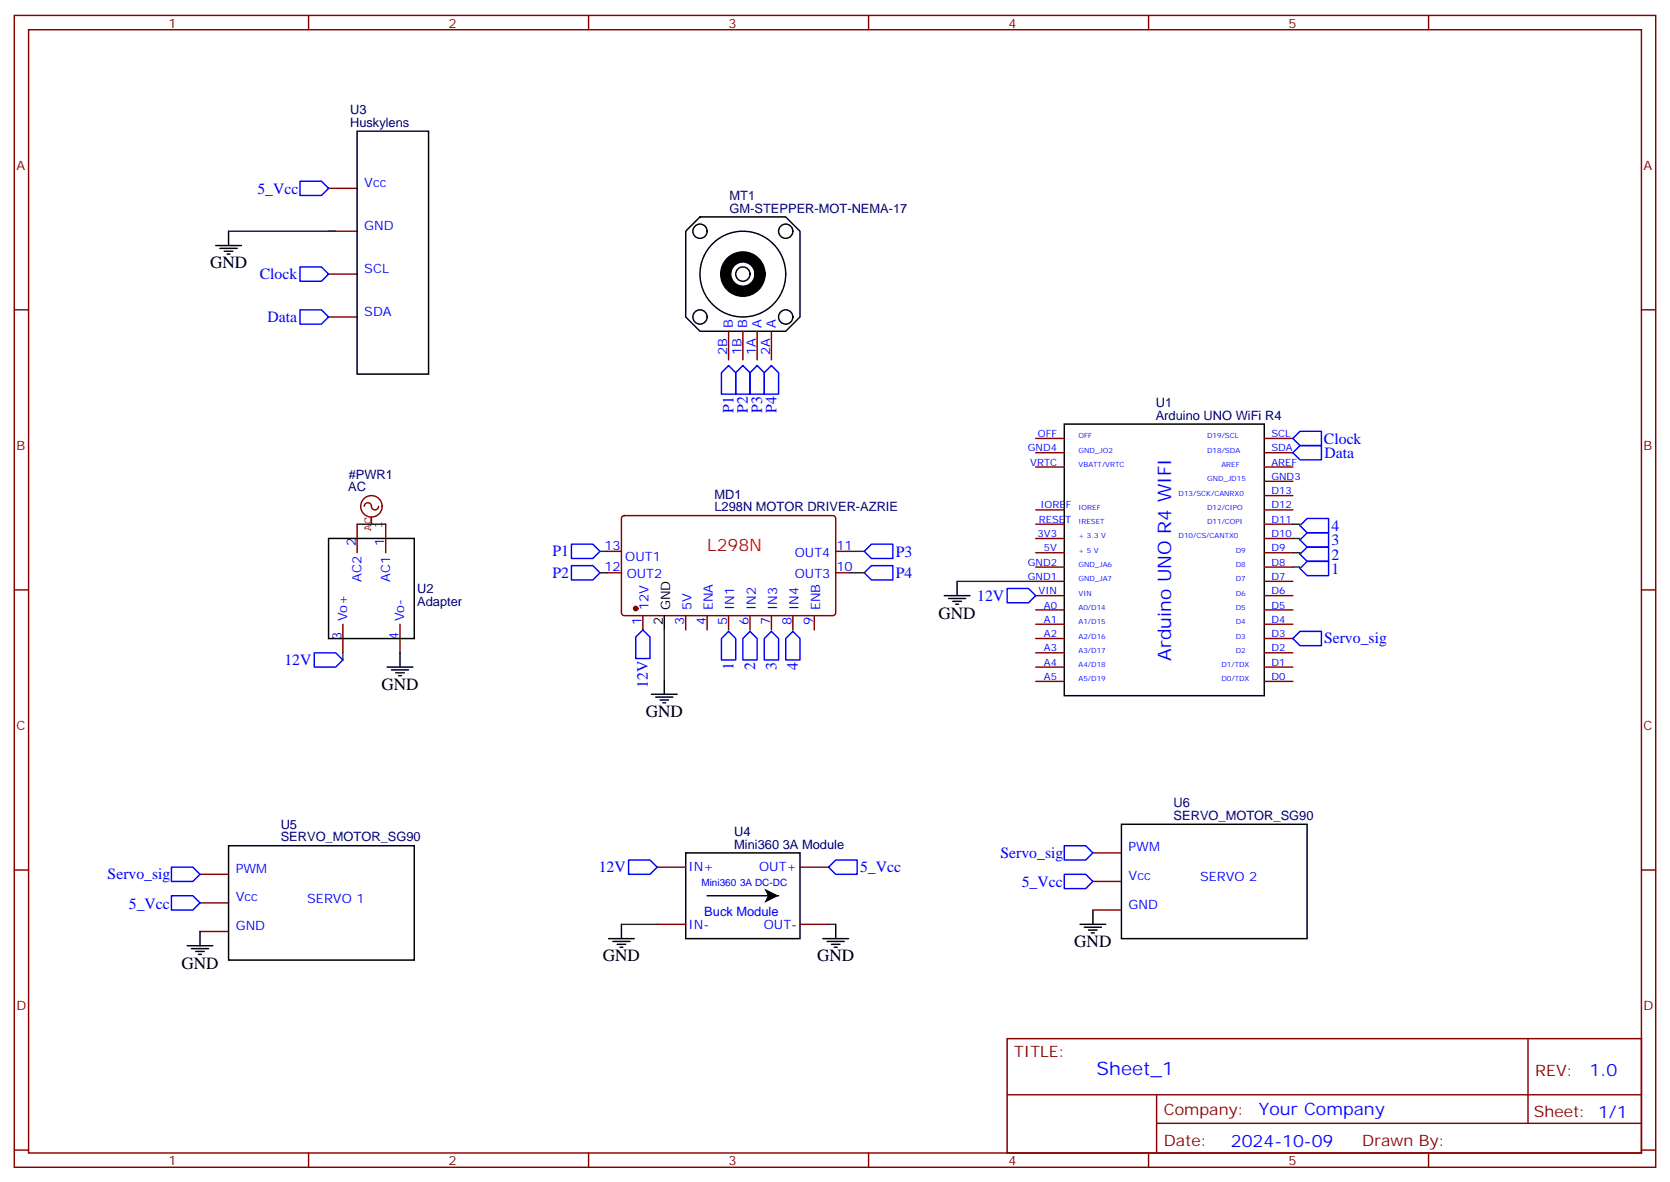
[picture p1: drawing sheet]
<svg xmlns="http://www.w3.org/2000/svg" width="412mm" height="292mm" viewBox="0 0 412 292" stroke-linecap="round" stroke-linejoin="round" font-family="sans-serif">
<g fill="none" stroke="#870000" stroke-width=".35">
<path d="M3.5 3.8h405.4v284.3h-405.4zM7.1 7.3h398.2v277.3h-398.2zM76.2 3.8v3.5M145.3 3.8v3.5M214.5 3.8v3.5M283.6 3.8v3.5M352.8 3.8v3.5M3.5 76.5h3.6M405.3 76.5h3.6M255.8 111.8h7M255.8 108.2h7M255.8 115.3h7"/>
<path d="M312.2 111.8h7.1M312.2 108.2h7.1M312.2 115.3h7.1M312.2 118.8h7.1M88.2 129.4v7.1M95.2 129.4v7.1M149.9 136.1h3.6M153.7 127.5l.5-.2h51.5a.71 .71 0 0 1 .7 .7v23.3a.76 .76 0 0 1-.7 .7h-51.5a.76 .76 0 0 1-.7-.7v-23.3zM206.4 136.1h3.5M255.8 125.9h7M255.8 129.4h7M255.8 132.9h7"/>
<path d="M255.8 136.5h7M255.8 140h7M312.2 125.9h7.1M312.2 129.4h7.1M312.2 132.9h7.1M312.2 136.5h7.1M312.2 140h7.1M312.2 122.3h7.1M3.5 145.6h3.6M84.7 154.1v7M98.8 154.1v7M149.9 141.4h3.6"/>
<path d="M158.7 152v3.5M169.3 152v3.5M174.6 152v3.5M179.9 152v3.5M185.2 152v3.5M190.5 152v3.5M195.8 152v3.5M201.1 152v3.5M206.4 141.4h3.5M255.8 143.5h7M255.8 147h7M255.8 150.6h7"/>
<path d="M255.8 154.1h7M255.8 157.6h7M312.2 143.5h7.1M312.2 147h7.1M312.2 150.6h7.1M312.2 154.1h7.1M312.2 157.6h7.1M405.3 145.6h3.6M255.8 161.1h7M255.8 164.7h7M255.8 168.2h7M312.2 161.1h7.1"/>
<path d="M312.2 164.7h7.1M312.2 168.2h7.1M3.5 214.8h3.6M405.3 214.8h3.6M248.7 256.4h156.6v28.2h-156.6zM377.3 256.4v20.9M248.7 270.2h156.5M285.6 277.3h119.6M285.6 270.2v14.2M3.5 283.9h3.6M76.2 284.6v3.5M145.3 284.6v3.5"/>
<path d="M214.5 284.6v3.5M283.6 284.6v3.5M352.8 284.6v3.5M405.3 283.9h3.6"/>
</g>
<g fill="none" stroke="#000" stroke-width=".35">
<path d="M262.8 104.7h49.4v67h-49.4zM81.1 132.9h21.2v24.7h-21.2zM164 152v3.5M95.6 164.7h6.4M96.7 165.4h4.2M97.7 166.1h2.1M98.4 166.8h.7M98.8 161.1v3.6M160.9 171.4h6.3M161.9 172.1h4.3M163 172.8h2.1M163.7 173.5h.7"/>
<path d="M164 167.9v3.5"/>
</g>
<circle cx="157" cy="150.2" r=".53" fill="#870000" stroke="#870000" stroke-width=".35"/>
<path d="M164 155.5v12.4M84.7 161.1v1.8" fill="none" stroke="#008700" stroke-width=".35"/>
<path d="M77.6 161.1h5.3l1.8 1.8-1.8 1.8h-5.3z" fill="none" stroke="#00f" stroke-width=".35"/>
<circle cx="91.7" cy="129.4" r=".18" fill="#850000"/>
<g fill="none" stroke="#850000" stroke-width=".35">
<path d="M90 125a.94 .94 0 0 1 1.1-.9 .94 .94 0 0 1 .7 1.2 .88 .88 0 0 0 1 .6 .88 .88 0 0 0 .7-.9M91.7 127.6v1.8"/>
<circle cx="91.7" cy="125" r="2.65"/>
</g>
<g fill="none" stroke="#008700" stroke-width=".35">
<path d="M56.4 57.1h26.5M88.2 129.4h7M148.2 136.1h1.7M209.9 136.1h3.5M319.3 140h1.7v.3M319.3 136.5h1.7v.3M319.3 132.9h1.7v.4M319.3 129.4h1.7v.4M148.2 141.4h1.7M209.9 141.4h3.5M236.4 143.5h19.4M153.5 228.2h8.8"/>
<path d="M204.6 228.2h1.8"/>
</g>
<g fill="none" stroke="#00f" stroke-width=".35">
<path d="M74.1 44.7h5.3l1.7 1.8-1.7 1.8h-5.3zM74.1 65.9h5.3l1.7 1.8-1.7 1.7h-5.3zM74.1 76.5h5.3l1.7 1.7-1.7 1.8h-5.3zM179.9 90.2l1.8 1.8v5.3h-3.5v-5.3zM183.4 90.2l1.8 1.8v5.3h-3.5v-5.3zM187 90.2l1.7 1.8v5.3h-3.5v-5.3zM190.5 90.2l1.8 1.8v5.3h-3.6v-5.3zM319.3 108.2l1.7-1.7h5.3v3.5h-5.3zM319.3 111.8l1.7-1.8h5.3v3.5h-5.3zM141.1 134.3h5.3l1.8 1.8-1.8 1.8h-5.3zM141.1 139.6h5.3l1.8 1.8-1.8 1.8h-5.3zM213.4 136.1l1.8-1.8h5.3v3.6h-5.3z"/>
<path d="M321 136.8l1.8-1.8h5.3v3.6h-5.3zM322.8 138.6h5.3v3.5h-5.3l-1.8-1.8zM322.8 131.5h5.3v3.5h-5.3l-1.8-1.7zM322.8 128h5.3v3.5h-5.3l-1.8-1.7zM158.7 155.5l1.8 1.8v5.3h-3.5v-5.3zM179.9 155.9l1.8 1.7v5.3h-3.5v-5.3zM185.2 155.9l1.8 1.7v5.3h-3.6v-5.3zM190.5 155.9l1.8 1.7v5.3h-3.6v-5.3zM195.8 155.9l1.8 1.7v5.3h-3.6v-5.3zM213.4 141.4l1.8-1.8h5.3v3.6h-5.3zM248.7 145.3h5.3l1.8 1.7-1.8 1.8h-5.3zM319.3 157.6l1.7-1.7h5.3v3.5h-5.3z"/>
<path d="M42.3 214.1h5.3l1.8 1.7-1.8 1.8h-5.3zM155.2 212.3h5.3l1.8 1.8-1.8 1.7h-5.3zM204.6 214.1l1.8-1.8h5.3v3.5h-5.3zM262.8 215.8h5.3l1.8 1.8-1.8 1.8h-5.3zM262.8 208.8h5.3l1.8 1.7-1.8 1.8h-5.3zM42.3 221.1h5.3l1.8 1.8-1.8 1.7h-5.3z"/>
</g>
<circle cx="183.4" cy="67.7" r="4.2" fill="none" stroke="#000" stroke-width="2.8"/>
<g fill="none" stroke="#000" stroke-width=".35">
<path d="M88.2 32.4h17.6v60h-17.6zM56.4 57.1v3.5M172.9 53.6h21.1l3.6 3.5v21.1l-3.6 3.6h-21.1l-3.6-3.6v-21.1zM53.3 60.6h6.3M54.3 61.3h4.3M55.4 62h2.1M56.1 62.7h.7M233.2 147h6.3M234.2 147.7h4.3M235.3 148.4h2.1M236 149.2h.7M236.4 143.5v3.5"/>
<path d="M56.4 208.8h45.9v28.2h-45.9zM169.3 210.5h28.3v21.2h-28.3zM276.9 203.5h45.9v28.2h-45.9zM46.2 233.5h6.4M47.3 234.2h4.2M48.3 234.9h2.1M49 235.6h.7M49.4 229.9v3.6M150.3 231.7h6.3M151.3 232.4h4.3M152.4 233.1h2.1M153.1 233.8h.7"/>
<path d="M153.5 228.2v3.5M174.6 221.1h17.7M203.2 231.7h6.3M204.3 232.4h4.2M205.3 233.1h2.1M206 233.8h.7M206.4 228.2v3.5M266.7 228.2h6.3M267.8 228.9h4.2M268.8 229.6h2.1M269.5 230.3h.7M269.9 224.6v3.6"/>
<circle cx="172.9" cy="57.1" r="1.76"/>
<circle cx="194" cy="57.1" r="1.76"/>
<circle cx="172.9" cy="78.2" r="1.76"/>
<circle cx="183.4" cy="67.7" r="10.6"/>
<circle cx="183.4" cy="67.7" r="1.76"/>
<circle cx="194" cy="78.2" r="1.76"/>
</g>
<g fill="none" stroke="#870000" stroke-width=".35">
<path d="M81.1 46.5h7.1M81.1 57.1h7.1M81.1 67.7h7.1M81.1 78.2h7.1M179.9 81.8v7M183.4 81.8v7M187 81.8v7M190.5 81.8v7M49.4 215.8h7M162.3 214.1h7M197.6 214.1h7M269.9 210.5h7"/>
<path d="M269.9 217.6h7M49.4 222.9h7M49.4 229.9h7M162.3 228.2h7M197.6 228.2h7M269.9 224.6h7"/>
</g>
<path d="M188.7 219.4l3.6 1.7-3.6 1.8 .9-1.8z" fill="#000"/>
<g font-size="4.6" fill="#00f">
<text x="289.2" y="163.1" transform="rotate(-90 289.2 163.1)">Arduino UNO R4 WIFI</text>
<text x="270.8" y="265.4">Sheet_1</text>
</g>
<g font-size="4.2">
<text x="51.9" y="66.3">GND</text>
<text x="231.8" y="152.7">GND</text>
<text x="94.2" y="170.3">GND</text>
<text x="159.5" y="177">GND</text>
<text x="265.3" y="233.8">GND</text>
<text x="44.8" y="239.1">GND</text>
<text x="148.9" y="237.3">GND</text>
<text x="201.8" y="237.3">GND</text>
</g>
<text font-size="4.2" fill="#f00" x="174.6" y="136.1">L298N</text>
<g font-size="4.2" fill="#00f">
<text x="392.5" y="265.7">1.0</text>
<text x="310.9" y="275.2">Your Company</text>
<text x="304" y="283">2024-10-09</text>
</g>
<g font-size="3.9" fill="#00f">
<text x="63.6" y="47.9">5_Vcc</text>
<text x="64.1" y="68.9">Clock</text>
<text x="66.1" y="79.5">Data</text>
<text x="181.2" y="102" transform="rotate(-90 181.2 102)">P1</text>
<text x="184.7" y="102" transform="rotate(-90 184.7 102)">P2</text>
<text x="188.2" y="102" transform="rotate(-90 188.2 102)">P3</text>
<text x="191.7" y="102" transform="rotate(-90 191.7 102)">P4</text>
<text x="326.9" y="109.5">Clock</text>
<text x="327.1" y="113.1">Data</text>
<text x="328.8" y="131">4</text>
<text x="136.4" y="137.3">P1</text>
<text x="221.2" y="137.4">P3</text>
<text x="328.8" y="134.6">3</text>
<text x="136.4" y="142.6">P2</text>
<text x="221.2" y="142.7">P4</text>
<text x="328.8" y="141.6">1</text>
<text x="328.8" y="138.1">2</text>
<text x="241.3" y="148.3">12V</text>
<text x="327" y="158.8">Servo_sig</text>
<text x="70.2" y="164.2">12V</text>
<text x="181.2" y="165.5" transform="rotate(-90 181.2 165.5)">1</text>
<text x="186.5" y="165.5" transform="rotate(-90 186.5 165.5)">2</text>
<text x="191.8" y="165.5" transform="rotate(-90 191.8 165.5)">3</text>
<text x="197" y="165.5" transform="rotate(-90 197 165.5)">4</text>
<text x="160" y="169.7" transform="rotate(-90 160 169.7)">12V</text>
<text x="147.8" y="215.3">12V</text>
<text x="212.4" y="215.3">5_Vcc</text>
<text x="247.1" y="211.8">Servo_sig</text>
<text x="26.6" y="217.1">Servo_sig</text>
<text x="252.3" y="219">5_Vcc</text>
<text x="31.8" y="224.3">5_Vcc</text>
</g>
<g font-size="3.9" fill="#800">
<text x="250.5" y="261">TITLE:</text>
<text x="379.1" y="265.7">REV:</text>
<text x="287.4" y="275.2">Company:</text>
<text x="378.7" y="275.8">Sheet: 1/1</text>
<text x="287.4" y="282.9">Date:</text>
<text x="336.4" y="282.9">Drawn By:</text>
</g>
<g font-size="3.2" fill="#800">
<text x="41.6" y="6.8">1</text>
<text x="110.8" y="6.8">2</text>
<text x="179.9" y="6.8">3</text>
<text x="249.1" y="6.8">4</text>
<text x="318.2" y="6.8">5</text>
<text x="4.1" y="41.9">A</text>
<text x="405.9" y="41.9">A</text>
<text x="4.1" y="111.1">B</text>
<text x="405.9" y="111.1">B</text>
<text x="4.1" y="180.2">C</text>
<text x="405.9" y="180.2">C</text>
<text x="4.1" y="249.3">D</text>
<text x="405.9" y="249.3">D</text>
<text x="41.6" y="287.6">1</text>
<text x="110.8" y="287.6">2</text>
<text x="179.9" y="287.6">3</text>
<text x="249.1" y="287.6">4</text>
<text x="318.2" y="287.6">5</text>
</g>
<g font-size="3.2" fill="#000080">
<text x="86.4" y="28.2">U3</text>
<text x="86.4" y="31.3">Huskylens</text>
<text x="180.2" y="52.5">GM-STEPPER-MOT-NEMA-17</text>
<text x="180.2" y="49.4">MT1</text>
<text x="285.4" y="100.6">U1</text>
<text x="285.4" y="103.6">Arduino UNO WiFi R4</text>
<text x="86.1" y="118.2">#PWR1</text>
<text x="86" y="121.3">AC</text>
<text x="176.4" y="123.1">MD1</text>
<text x="176.4" y="126.2">L298N MOTOR DRIVER-AZRIE</text>
<text x="103" y="149.6">Adapter</text>
<text x="103" y="146.5">U2</text>
<text x="289.8" y="202.4">SERVO_MOTOR_SG90</text>
<text x="289.8" y="199.3">U6</text>
<text x="69.3" y="207.7">SERVO_MOTOR_SG90</text>
<text x="69.3" y="204.6">U5</text>
<text x="181.3" y="209.5">Mini360 3A Module</text>
<text x="181.3" y="206.3">U4</text>
</g>
<g font-size="3.2" fill="#00f">
<text x="90" y="46.1">Vcc</text>
<text x="90" y="56.7">GND</text>
<text x="90" y="67.3">SCL</text>
<text x="90" y="77.9">SDA</text>
<text x="181" y="81.1" transform="rotate(-90 181 81.1)">B</text>
<text x="184.5" y="81.1" transform="rotate(-90 184.5 81.1)">B</text>
<text x="188" y="81.1" transform="rotate(-90 188 81.1)">A</text>
<text x="191.6" y="81.1" transform="rotate(-90 191.6 81.1)">A</text>
<text x="179.6" y="87.7" transform="rotate(-90 179.6 87.7)">2B</text>
<text x="183.1" y="87.7" transform="rotate(-90 183.1 87.7)">1B</text>
<text x="186.6" y="87.7" transform="rotate(-90 186.6 87.7)">1A</text>
<text x="190.1" y="87.7" transform="rotate(-90 190.1 87.7)">2A</text>
<text x="87.8" y="134.7" transform="rotate(-90 87.8 134.7)">2</text>
<text x="94.9" y="134.7" transform="rotate(-90 94.9 134.7)">1</text>
<text x="149.2" y="135.7">13</text>
<text x="196.3" y="137.5">OUT4</text>
<text x="206.6" y="135.7">11</text>
<text x="89.3" y="143.6" transform="rotate(-90 89.3 143.6)">AC2</text>
<text x="96.3" y="143.6" transform="rotate(-90 96.3 143.6)">AC1</text>
<text x="149.2" y="141">12</text>
<text x="154.4" y="138.5">OUT1</text>
<text x="154.8" y="142.8">OUT2</text>
<text x="196.3" y="142.8">OUT3</text>
<text x="206.6" y="141">10</text>
<text x="85.7" y="153.4" transform="rotate(-90 85.7 153.4)">Vo+</text>
<text x="99.8" y="153.4" transform="rotate(-90 99.8 153.4)">Vo-</text>
<text x="158.4" y="154.2" transform="rotate(-90 158.4 154.2)">1</text>
<text x="160.2" y="150.7" transform="rotate(-90 160.2 150.7)">12V</text>
<text x="169" y="154.2" transform="rotate(-90 169 154.2)">3</text>
<text x="170.7" y="150.7" transform="rotate(-90 170.7 150.7)">5V</text>
<text x="174.3" y="154.2" transform="rotate(-90 174.3 154.2)">4</text>
<text x="176" y="150.7" transform="rotate(-90 176 150.7)">ENA</text>
<text x="179.6" y="154.2" transform="rotate(-90 179.6 154.2)">5</text>
<text x="181.3" y="150.7" transform="rotate(-90 181.3 150.7)">IN1</text>
<text x="184.9" y="154.2" transform="rotate(-90 184.9 154.2)">6</text>
<text x="186.6" y="150.7" transform="rotate(-90 186.6 150.7)">IN2</text>
<text x="190.1" y="154.2" transform="rotate(-90 190.1 154.2)">7</text>
<text x="191.9" y="150.7" transform="rotate(-90 191.9 150.7)">IN3</text>
<text x="195.4" y="154.2" transform="rotate(-90 195.4 154.2)">8</text>
<text x="197.2" y="150.7" transform="rotate(-90 197.2 150.7)">IN4</text>
<text x="200.7" y="154.2" transform="rotate(-90 200.7 154.2)">9</text>
<text x="202.5" y="150.7" transform="rotate(-90 202.5 150.7)">ENB</text>
<text x="84.3" y="157.9" transform="rotate(-90 84.3 157.9)">3</text>
<text x="98.4" y="157.9" transform="rotate(-90 98.4 157.9)">4</text>
<text x="58.2" y="215.5">PWM</text>
<text x="170" y="215.1">IN+</text>
<text x="187.5" y="215.1">OUT+</text>
<text x="278.7" y="210.2">PWM</text>
<text x="278.7" y="217.2">Vcc</text>
<text x="296.3" y="217.6">SERVO 2</text>
<text x="58.2" y="222.5">Vcc</text>
<text x="75.8" y="222.9">SERVO 1</text>
<text x="173.9" y="226.1">Buck Module</text>
<text x="278.7" y="224.3">GND</text>
<text x="58.2" y="229.6">GND</text>
<text x="170" y="229.2">IN-</text>
<text x="188.6" y="229.2">OUT-</text>
</g>
<g font-size="3.2">
<text x="163.7" y="154.2" transform="rotate(-90 163.7 154.2)">2</text>
<text x="165.5" y="150.7" transform="rotate(-90 165.5 150.7)">GND</text>
</g>
<g font-size="2.8" fill="#840000">
<text x="91.7" y="131.1" transform="rotate(-90 91.7 131.1)">AC</text>
<text x="94.4" y="130.2" transform="rotate(-90 94.4 130.2)">1</text>
</g>
<g font-size="2.5" fill="#00f">
<text x="256.3" y="107.9">OFF</text>
<text x="314" y="107.9">SCL</text>
<text x="253.8" y="111.4">GND4</text>
<text x="314" y="111.4">SDA</text>
<text x="254.4" y="114.9">VRTC</text>
<text x="314" y="118.5">GND3</text>
<text x="314" y="114.9">AREF</text>
<text x="256.9" y="125.5">IOREF</text>
<text x="314" y="125.5">D12</text>
<text x="314" y="122">D13</text>
<text x="256.5" y="129">RESET</text>
<text x="314" y="129">D11</text>
<text x="256.2" y="132.6">3V3</text>
<text x="257.8" y="136.1">5V</text>
<text x="314" y="136.1">D9</text>
<text x="314" y="132.6">D10</text>
<text x="253.8" y="139.6">GND2</text>
<text x="253.8" y="143.2">GND1</text>
<text x="314" y="143.2">D7</text>
<text x="314" y="139.6">D8</text>
<text x="256.5" y="146.7">VIN</text>
<text x="314" y="146.7">D6</text>
<text x="257.8" y="150.2">A0</text>
<text x="257.8" y="153.7">A1</text>
<text x="314" y="153.7">D4</text>
<text x="314" y="150.2">D5</text>
<text x="257.8" y="157.3">A2</text>
<text x="257.8" y="160.8">A3</text>
<text x="314" y="160.8">D2</text>
<text x="314" y="157.3">D3</text>
<text x="257.8" y="164.3">A4</text>
<text x="257.8" y="167.9">A5</text>
<text x="314" y="167.9">D0</text>
<text x="314" y="164.3">D1</text>
<text x="173.2" y="218.8">Mini360</text>
<text x="182.7" y="218.8">3A DC-DC</text>
</g>
<g font-size="1.8" fill="#00f">
<text x="266.3" y="108.2">OFF</text>
<text x="266.3" y="111.8">GND_JO2</text>
<text x="298.1" y="111.8">D18/SDA</text>
<text x="298.1" y="108.2">D19/SCL</text>
<text x="266.3" y="115.3">VBATT/VRTC</text>
<text x="298.1" y="118.8">GND_JD15</text>
<text x="301.6" y="115.3">AREF</text>
<text x="266.3" y="125.9">IOREF</text>
<text x="291" y="122.3">D13/SCK/CANRX0</text>
<text x="298.1" y="125.9">D12/CIPO</text>
<text x="266.3" y="129.4">!RESET</text>
<text x="298.1" y="129.4">D11/COPI</text>
<text x="266.3" y="132.9">+ 3.3 V</text>
<text x="266.3" y="136.5">+ 5 V</text>
<text x="291" y="132.9">D10/CS/CANTX0</text>
<text x="305.2" y="136.5">D9</text>
<text x="266.3" y="140">GND_JA6</text>
<text x="266.3" y="143.5">GND_JA7</text>
<text x="305.2" y="143.5">D7</text>
<text x="305.2" y="140">D8</text>
<text x="266.3" y="147">VIN</text>
<text x="305.2" y="147">D6</text>
<text x="266.3" y="150.6">A0/D14</text>
<text x="266.3" y="154.1">A1/D15</text>
<text x="305.2" y="154.1">D4</text>
<text x="305.2" y="150.6">D5</text>
<text x="266.3" y="157.6">A2/D16</text>
<text x="266.3" y="161.1">A3/D17</text>
<text x="305.2" y="161.1">D2</text>
<text x="305.2" y="157.6">D3</text>
<text x="266.3" y="164.7">A4/D18</text>
<text x="301.6" y="164.7">D1/TDX</text>
<text x="266.3" y="168.2">A5/D19</text>
<text x="301.6" y="168.2">D0/TDX</text>
</g>
</svg>
